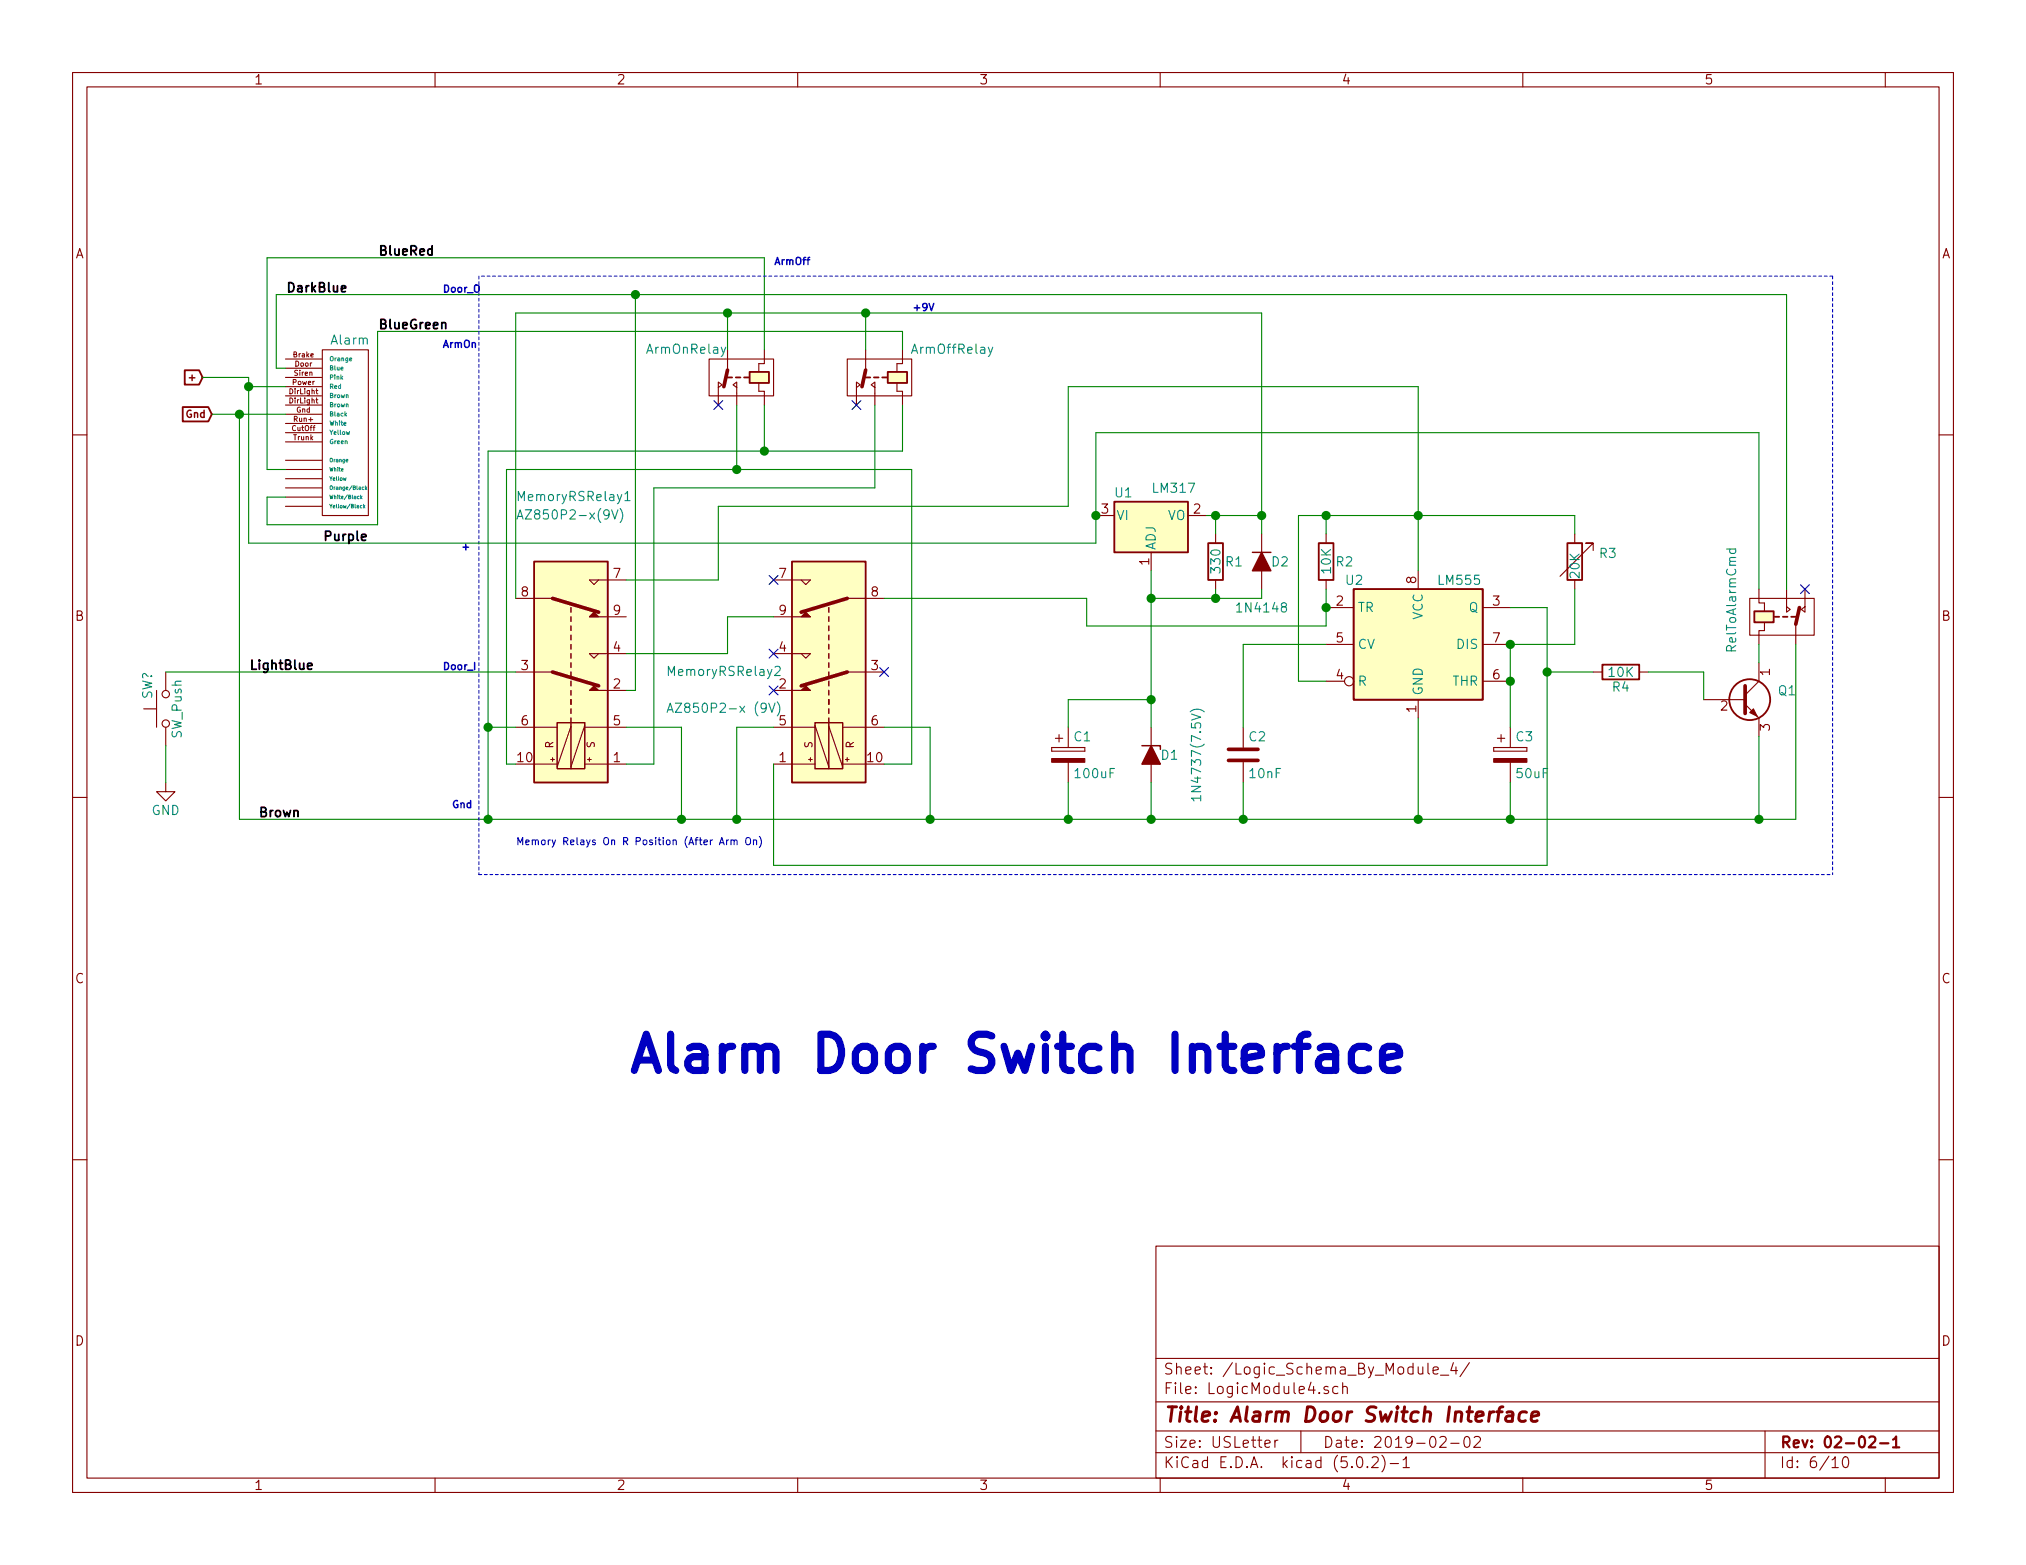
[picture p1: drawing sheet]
<svg xmlns="http://www.w3.org/2000/svg" width="279mm" height="216mm" viewBox="0 0 279 216" stroke-linecap="round" stroke-linejoin="round" font-family="sans-serif">
<g fill="none" stroke="#840000" stroke-width=".15">
<path d="M10 10h259.4v195.9h-259.4zM12 12h255.4v191.9h-255.4zM60 10v2M110 10v2M160 10v2M210 10v2M260 10v2M10 60h2M39.4 49.5h5M39.4 59.7h5M39.4 55.9h5M39.4 54.6h5"/>
<path d="M39.4 50.8h5M39.4 57.2h5M39.4 53.3h5M39.4 58.4h5M39.4 52.1h5M44.4 48.3h6.4v22.8h-6.4zM97.8 49.5h8.9v5.1h-8.9zM99.1 52.7l.5 .4-.5 .4zM99.1 53.5v2.4M100.3 48.3v2.6M101.1 53.1l.5-.4v.8zM101.6 53.5v2.4"/>
<path d="M104.6 52.8v1.2h.8v1.9M105.4 48.3v1.9h-.8v1.1M116.8 49.5h8.9v5.1h-8.9zM118.1 52.7l.5 .4-.5 .4zM118.1 53.5v2.4M119.4 48.3v2.6M120.1 53.1l.5-.4v.8zM120.6 53.5v2.4M123.7 52.8v1.2h.8v1.9M124.5 48.3v1.9h-.8v1.1M267.4 60h2M39.4 61h5"/>
<path d="M39.4 63.5h5M39.4 67.3h5M39.4 64.8h5M39.4 68.6h5M39.4 66h5M39.4 69.9h5M151.1 71.1h2.6M158.7 76.2v2.5M163.8 71.1h2.6M167.6 73.7v1.2M174 73.7v7.6M182.9 73.7v1.2"/>
<path d="M195.6 78.7v2.6M217.2 73.7v1.2M219.7 75.9v-1h-1h1l-4.6 4.6M19.8 97.8h1.8M21.6 95.3v5M22.9 92.7v2.6M71.1 92.7h5.1M71.1 82.6h5.1M81.3 95.3h5.1M81.3 85.1h5.1M82.5 90.2l-.6 .6-.6-.6h5.1M82.5 80l-.6 .6-.6-.6h5.1"/>
<path d="M106.7 90.2h5.1l-.7 .6-.6-.6M106.7 80h5.1l-.7 .6-.6-.6M106.7 95.3h5.1M106.7 85.1h5.1M116.8 92.7h5.1M116.8 82.6h5.1M167.6 80v1.3M182.9 83.8h3.8M182.9 94h2.5M182.9 88.9h3.8M182.9 80v1.3M195.6 96.5v2.6"/>
<path d="M204.5 83.8h3.8M204.5 94h3.8M204.5 88.9h3.8M217.2 80v1.3M219.7 92.7h1.3M226.1 92.7h1.2M234.9 96.5h5.8M240.7 97.2l1.9 1.9v2.5M241.3 82.6h8.9v5h-8.9zM242.6 81.3v1.9h.7v1.1M242.6 91.4v2.6l-1.9 1.9M243.3 85.9v1.1h-.7v1.9"/>
<path d="M246.4 83.7l.5 .4-.5 .4zM246.4 81.3v2.4M247.6 86.2v2.7M248.4 84.1l.5-.4v.8zM248.9 81.3v2.4M10 110h2M22.9 108v1.2h1.2l-1.2 1.3-1.3-1.3h1.3M22.9 100.3v2.6M71.1 100.3h5.7M73.7 105.4h3.1M75.9 104.8h.6M76.2 104.5v.5"/>
<path d="M78.7 100.2l-1.9 5.6M80.6 100.1l-1.9 5.7M80.6 105.4h5.8M80.6 100.3h5.8M81 104.8h.5M81.3 104.5v.5M106.7 105.4h5.7M106.7 100.3h5.7M111.5 104.8h.5M111.8 104.5v.5M112.4 100.1l1.9 5.7M114.3 100.2l1.9 5.6"/>
<path d="M116.2 105.4h3.2M116.2 100.3h5.7M116.6 104.8h.5M116.8 104.5v.5M145 103.1v.5zM145 103.6h4.6zM145 103.1h4.6zM145.5 101.9h1.1M146 101.3v1.1M147.3 100.3v2.8M147.3 105.2v2.8M149.6 103.1v.5z"/>
<path d="M158.7 100.3v7.7M171.4 100.3v2.8M171.4 105.2v2.8M206 103.1v.5zM206 103.6h4.6zM206 103.1h4.6zM206.5 101.9h1M207 101.3v1.1M208.3 100.3v2.8M208.3 105.2v2.8M210.6 103.1v.5zM267.4 110h2"/>
<path d="M10 160h2M267.4 160h2M159.4 171.9h108v32h-108zM159.4 197.4h108M159.4 193.4h108M159.4 187.4h108M174.4 199.2l.8-.2-.1-.2-.4-.1-.3 .2 .1 .7 .2 .1 .4-.1M175.8 198.7v1M176.2 198.7l-.3 .1-.1 .2M179.4 197.4v3M183.2 191.3a.37 .37 0 0 0-.6 .2 .54 .54 0 0 0 .6 .3v.2v.2l-.2 .1-.4-.1M184.5 191.3h-.4l-.3 .2 .1 .6 .2 .2 .4-.1"/>
<path d="M185.2 191.4a.38 .38 0 0 1 .6 .1v.8M185.2 190.8v1.5M196.9 188.1v1.3l.3 .2M197.6 189.1l.7-.2v-.3h-.4l-.3 .2 .1 .7 .2 .1 .4-.1M198.6 198.3l.2-.1h.5a.4 .4 0 0 1 .1 .6l-.9 .9h.9M198.7 189.7h1.1M200.1 199.1h1.1M200.4 188l-.3 1.1h.9M200.8 188.6v1M202 198.3a.37 .37 0 0 1 .4-.1 .37 .37 0 0 1 .3 .3v.3a.72 .72 0 0 1-.3 .9l-.4-.2a1.41 1.41 0 0 1 0-1.2zM202.6 188l-1.3 1.9M203.3 198.3l.2-.1h.5a.37 .37 0 0 1 .1 .6l-.9 .9h1"/>
<path d="M243.4 197.4v6.5M60 203.9v2M110 203.9v2M159.4 200.4h108M160 203.9v2M187.2 201.1a.35 .35 0 0 1 .4-.1 .35 .35 0 0 1 .3 .2 .78 .78 0 0 1-.4 1.3 .87 .87 0 0 1-.3-1.4zM188.6 202.3v.1v.1l-.1-.1 .1-.1v.2M189.2 201.1l.2-.1h.4a.41 .41 0 0 1 .2 .6l-.8 .9h.9M190.6 200.8a1.71 1.71 0 0 1 0 2.2M191.7 201.9h1.2M193.5 201.4l.3-.2 .1-.2v1.5M193.5 202.5h.9"/>
<path d="M210 203.9v2M252.7 201.4l.3-.2 .1-.2v1.5M252.7 202.5h.8M254.3 201a.34 .34 0 0 1 .6 .2 .78 .78 0 0 1-.4 1.3 .95 .95 0 0 1-.2-1.5zM260 203.9v2"/>
<circle cx="22.9" cy="99.8" r=".51"/>
<circle cx="22.9" cy="95.8" r=".51"/>
<circle cx="186.1" cy="94" r=".63"/>
</g>
<path d="M257.8 198.3l.2-.1h.3a.41 .41 0 0 1 .3 .6l-.9 .9h.9M259.3 199.1h1.1M261.1 198.6l.4-.4v1.5M261.1 199.7h.8" fill="none" stroke="#840000" stroke-width=".3"/>
<path d="M206.4 194.8h.8M207.3 194.1l-.4 .1-.1 .2-.3 1.7M207.8 194.8h.2h.6l.1 .2-.2 1.1M208.6 195.2l-.2 .1h-.4a.4 .4 0 0 0-.4 .4 .4 .4 0 0 0 .3 .4h.5l.2-.1M210.5 194.8a.68 .68 0 0 0-1 .3l-.1 .6 .2 .3 .2 .1 .6-.1M211.2 195.4l1-.2-.1-.4h-.1h-.6l-.1 .2-.1 .8 .2 .3 .6-.1" fill="none" stroke="#840000" stroke-width=".41"/>
<g fill="#ffffc2" stroke="#ffffc2" stroke-width=".14">
<path d="M73.7 77.5h10.1v30.5h-10.1z"/>
<path d="M109.2 77.5h10.2v30.5h-10.2z"/>
<path d="M186.7 81.3h17.8v15.2h-17.8z"/>
<path d="M153.7 69.2h10.1v7h-10.1z"/>
<path d="M241.9 84.3h2.7v1.6h-2.7z"/>
<path d="M122.4 51.3h2.7v1.5h-2.7z"/>
<path d="M103.4 51.3h2.6v1.5h-2.6z"/>
</g>
<g fill="none" stroke="#840000" stroke-width=".25">
<path d="M25.2 56.2h3.5l.5 1-.5 .9h-3.5zM25.5 51.1h2l.4 1-.4 1h-2zM100.3 52.1h.7M101.5 52.1h.6M102.6 52.1h.7M103.4 51.3h2.6v1.5h-2.6zM119.4 52.1h.6M120.5 52.1h.7M121.7 52.1h.6M122.4 51.3h2.7v1.5h-2.7zM73.7 77.5h10.1v30.5h-10.1zM109.2 77.5h10.2v30.5h-10.2z"/>
<path d="M153.7 69.2h10.1v7h-10.1zM166.6 74.9h2.1v5.1h-2.1zM181.9 74.9h2v5.1h-2zM216.2 74.9h2v5.1h-2zM186.7 81.3h17.8v15.2h-17.8zM221 91.7h5.1v2h-5.1zM241.9 84.3h2.7v1.6h-2.7zM244.7 85.1h.7M245.9 85.1h.6M247 85.1h.6"/>
<circle cx="241.3" cy="96.5" r="2.82"/>
</g>
<g fill="none" stroke="#840000" stroke-width=".2">
<path d="M172.7 76.2h2.6M76.8 99.7h3.8v6.3h-3.8zM78.7 83.8v.7M78.7 85.1v.6M78.7 86.4v.6M78.7 87.6v.7M78.7 88.9v.6M78.7 90.2v.6M78.7 91.4v.7M78.7 92.7v.6M78.7 94v.6M78.7 95.3v.6"/>
<path d="M78.7 96.5v.7M78.7 97.8v.6M78.7 99.1v6.9M112.4 99.7h3.8v6.3h-3.8zM114.3 83.8v.7M114.3 85.1v.6M114.3 86.4v.6M114.3 87.6v.7M114.3 88.9v.6M114.3 90.2v.6M114.3 91.4v.7M114.3 92.7v.6"/>
<path d="M114.3 94v.6M114.3 95.3v.6M114.3 96.5v.7M114.3 97.8v.6M114.3 99.1v6.9M157.5 102.9h2.5v.5"/>
</g>
<path d="M100.3 51.1l-.5 2.2M119.4 51.1l-.5 2.2M76.2 92.7l6.3 1.9M76.2 82.6l6.3 1.9M116.8 92.7l-6.3 1.9M116.8 82.6l-6.3 1.9M240.7 94.6v3.8M248.2 83.8l-.6 2.3M169.4 104.9h4.1M169.4 103.4h4.1" fill="none" stroke="#840000" stroke-width=".51"/>
<g fill="#840000" stroke="#840000" stroke-width=".15">
<path d="M81.3 95.3l.6-.7 .6 .7z"/>
<path d="M81.3 85.1l.6-.6 .6 .6z"/>
<path d="M110.5 95.3l.6-.7 .7 .7z"/>
<path d="M110.5 85.1l.6-.6 .7 .6z"/>
<path d="M206 104.6h4.6v.6h-4.6z"/>
<path d="M145 104.6h4.6v.6h-4.6z"/>
<path d="M241.3 98.3l.5-.5 .5 1z"/>
</g>
<g fill="none" stroke="#008484" stroke-width=".15">
<path d="M100.1 47.9l-.5 1.1-.1 .2M136.9 47.9l-.4 1.1-.2 .2M71.3 71.6l.4-1.3 .4 1.3M71.4 71.2h.6M84.4 70.3l.4 1.3 .4-1.3M85.5 70.2a1.47 1.47 0 0 1 0 1.9M86.2 68.1l.3-.3v1.3M86.2 69.1h.7M238.1 75.7h1.3M238.6 75.7l-.1 .4 .3 .3h.3l.2-.2v-.5M92 98.3l.4-1.3 .4 1.3M92.1 97.9h.6"/>
<path d="M106 97l.5 1.3 .4-1.3M106.9 92l.2-.1h.3l.1 .1 .1 .3-.1 .2-.7 .7h.8M107.2 96.8a1.47 1.47 0 0 1 0 2M164.1 98.2a1.47 1.47 0 0 1 2 0M165.6 110.1h-1.3l.4 .4M165.6 109.8v.7"/>
</g>
<g fill="none" stroke="#008484" stroke-width=".14">
<path d="M47.6 57.2l.2 .2M47.8 59.5l.1 .4 .1-.2 .1 .2 .1-.4M47.8 57l-.2 .3M48.2 49.6l.3-.1-.1-.1h-.2v.3l.3 .1M47.3 65.9l.1 .4 .1-.3 .2 .3v-.4M47.7 63.6l.3-.1v-.1h-.3l.1 .3h.2M49.5 68.5l-.2 .1v.2h.2M49.7 68.3v.5M49.8 68.6l.1 .2M49.9 69.7h-.1l-.1 .1 .1 .3h.1M49.9 68.5l-.2 .2M50.1 69.6v.5"/>
<path d="M50.2 67.2l-.3 .1 .1 .2h.2M50.2 69.9l.1 .2M50.3 69.7l-.2 .2M50.4 67v.5M50.4 67.3l.2 .2M50.6 67.2l-.2 .2"/>
</g>
<path d="M43.6 55.1h.2M43.6 53.9h.2M43.7 54.9v.6l.1 .1M43.7 53.6v.6l.1 .1" fill="none" stroke="#840000" stroke-width=".14"/>
<g fill="none" stroke="#008400" stroke-width=".15">
<path d="M27.9 52.1h6.4v22.8h116.8v-15.2h91.5v21.6M29.2 57.2h10.2M33 57.2v55.8h214.6v-24.1M34.3 53.3h5.1M39.4 50.8h-1.3v-10.2h208.3v40.7M87.6 40.6v54.7h-1.2M100.3 43.2v5.1M101.6 55.9v8.9M105.4 48.3v-12.7h-68.6v29.2h2.6M105.4 55.9v6.3M119.4 43.2v5.1M120.6 55.9v11.4h-30.4v38.1h-3.8"/>
<path d="M124.5 55.9v6.3h-57.2v50.8M124.5 48.3v-2.6h-72.4v26.7h-15.3v-3.8h2.6M158.7 78.7v21.6M166.4 71.1h7.6M167.6 71.1v2.6M174 73.7v-30.5h-102.9v39.4M182.9 71.1v2.6M195.6 78.7v-25.4h-48.3v16.6h-48.2v10.1h-12.7M217.2 73.7v-2.6h-38.1v22.9h3.8M22.9 92.7h48.2M106.7 85.1h-6.4v5.1h-13.9M158.7 96.5h-11.4v3.8"/>
<path d="M167.6 81.3v1.3M174 81.3v1.3h-15.3M182.9 81.3v5.1h-33v-3.8h-28M182.9 88.9h-11.5v11.4M195.6 99.1v13.9M208.3 83.8h5.1v35.6h-106.7v-14M213.4 92.7h6.3M217.2 81.3v7.6h-8.9v11.4M227.3 92.7h7.6v3.8M242.6 88.9v2.5M22.9 102.9v5.1M67.3 100.3h3.8"/>
<path d="M71.1 105.4h-1.3v-40.6h55.9v40.6h-3.8M86.4 100.3h7.6v12.7M106.7 100.3h-5.1v12.7M121.9 100.3h6.4v12.7M147.3 108v5M158.7 108v5M171.4 108v5M208.3 108v5M242.6 101.6v11.4"/>
</g>
<g fill="#008400" stroke="#008400" stroke-width=".25">
<circle cx="128.3" cy="113" r=".51"/>
<circle cx="174" cy="71.1" r=".51"/>
<circle cx="167.6" cy="71.1" r=".51"/>
<circle cx="158.8" cy="82.6" r=".51"/>
<circle cx="167.6" cy="82.6" r=".51"/>
<circle cx="158.8" cy="96.5" r=".51"/>
<circle cx="147.3" cy="113" r=".51"/>
<circle cx="158.8" cy="113" r=".51"/>
<circle cx="171.5" cy="113" r=".51"/>
<circle cx="208.3" cy="94" r=".51"/>
<circle cx="195.6" cy="113" r=".51"/>
<circle cx="195.6" cy="71.1" r=".51"/>
<circle cx="182.9" cy="71.1" r=".51"/>
<circle cx="208.3" cy="88.9" r=".51"/>
<circle cx="208.3" cy="113" r=".51"/>
<circle cx="242.6" cy="113" r=".51"/>
<circle cx="213.4" cy="92.7" r=".51"/>
<circle cx="182.9" cy="83.8" r=".51"/>
<circle cx="67.3" cy="100.3" r=".51"/>
<circle cx="105.4" cy="62.2" r=".51"/>
<circle cx="101.6" cy="64.8" r=".51"/>
<circle cx="151.1" cy="71.1" r=".51"/>
<circle cx="34.3" cy="53.3" r=".51"/>
<circle cx="101.6" cy="113" r=".51"/>
<circle cx="94" cy="113" r=".51"/>
<circle cx="33" cy="57.2" r=".51"/>
<circle cx="100.3" cy="43.2" r=".51"/>
<circle cx="119.4" cy="43.2" r=".51"/>
<circle cx="87.6" cy="40.6" r=".51"/>
<circle cx="67.3" cy="113" r=".51"/>
</g>
<g fill="#840000" stroke="#840000" stroke-width=".2">
<path d="M158.7 102.9l1.3 2.5h-2.5z"/>
<path d="M174 76.2l1.3 2.5h-2.6z"/>
</g>
<g fill="none" stroke="#000084" stroke-width=".15">
<path d="M98.5 55.3l1.2 1.2M99.7 55.3l-1.2 1.2M117.5 55.3l1.2 1.2M118.7 55.3l-1.2 1.2M106.1 79.4l1.2 1.2M107.3 79.4l-1.2 1.2M106.1 94.6l1.2 1.3M106.1 89.6l1.2 1.2M107.3 94.6l-1.2 1.3M107.3 89.6l-1.2 1.2M121.3 92.1l1.2 1.2M122.5 92.1l-1.2 1.2"/>
<path d="M248.3 80.7l1.2 1.2M249.5 80.7l-1.2 1.2"/>
</g>
<path d="M66 38.1v82.6M252.7 38.1h-186.7M252.7 38.1v82.6M66 120.7h186.7" fill="none" stroke="#0000c2" stroke-width=".15" stroke-dasharray=".4 .4"/>
<path d="M182.1 144.6l.4-.3h1l.5 .3 .2 .5v2.6M184.2 145.5l-.5 .3h-1.2a.97 .97 0 0 0-.7 .9 .97 .97 0 0 0 .7 1h1.2l.5-.3M188.7 144.6l-.4-.3h-1l-.5 .3-.4 .7v1.4l.4 .7 .5 .3h1l.4-.3M190.7 146l2.3-.5v-.4l-.2-.5-.5-.3h-.9l-.5 .3-.2 .5v1.9l.2 .4 .5 .3h.9l.5-.3" fill="none" stroke="#0000c2" stroke-width=".99"/>
<path d="M128.1 41.9l.3 .9 .4-.9" fill="none" stroke="#0000c2" stroke-width=".2"/>
<path d="M99.2 116.5l.3-1 .4 1M99.3 116.3h.5M100.2 115.9v.6M100.5 115.9l-.3 .2M100.8 116l.4-.1v.6M100.8 115.9v.6M101.2 116l.2-.1h.2l.1 .6M102.9 115.7l.2-.2a.35 .35 0 0 1 .4 .4v.3a.33 .33 0 0 1-.3 .3 .33 .33 0 0 1-.4-.3zM103.9 116l.4-.1v.6M103.9 115.9v.6M104.7 115.4a1.16 1.16 0 0 1 0 1.5" fill="none" stroke="#0000c2" stroke-width=".15"/>
<path d="M42.4 91.9l.6-.1v-.3h-.4l-.2 .2 .1 .6h.5" fill="none" stroke="#000" stroke-width=".25"/>
<text font-size="7" fill="#0000c2" x="86.4" y="147.9">Alarm Door Switch Interface</text>
<text font-size="2.8" fill="#840000" x="160.4" y="196.2">Title: Alarm Door Switch Interface</text>
<g font-size="2.1" fill="#840000">
<text x="160.4" y="189.6">Sheet: /Logic_Schema_By_Module_4/</text>
<text x="160.4" y="192.3">File: LogicModule4.sch</text>
<text x="160.4" y="202.5">KiCad E.D.A. kicad (5.0.2)-1</text>
<text x="160.4" y="199.7">Size: USLetter</text>
<text x="182.4" y="199.7">Date: 2019-02-02</text>
<text x="245.4" y="199.7">Rev: 02-02-1</text>
<text x="245.4" y="202.5">Id: 6/10</text>
</g>
<g font-size="1.8" fill="#840000">
<text x="35" y="11.6">1</text>
<text x="85" y="11.6">2</text>
<text x="135" y="11.6">3</text>
<text x="185" y="11.6">4</text>
<text x="235" y="11.6">5</text>
<text x="10.4" y="35.6">A</text>
<text x="267.8" y="35.6">A</text>
<text x="151.9" y="70.9">3</text>
<text x="164.6" y="70.9">2</text>
<text x="158.5" y="78" transform="rotate(-90 158.5 78)">1</text>
<text x="71.9" y="82.3">8</text>
<text x="84.6" y="79.8">7</text>
<text x="107.5" y="79.8">7</text>
<text x="120.2" y="82.3">8</text>
<text x="184.3" y="83.6">2</text>
<text x="195.3" y="80.5" transform="rotate(-90 195.3 80.5)">8</text>
<text x="205.9" y="83.6">3</text>
<text x="10.4" y="85.6">B</text>
<text x="84.6" y="89.9">4</text>
<text x="84.6" y="84.8">9</text>
<text x="107.5" y="89.9">4</text>
<text x="107.5" y="84.8">9</text>
<text x="184.3" y="88.6">5</text>
<text x="205.9" y="88.6">7</text>
<text x="267.8" y="85.6">B</text>
<text x="71.9" y="92.5">3</text>
<text x="84.6" y="95">2</text>
<text x="107.5" y="95">2</text>
<text x="120.2" y="92.5">3</text>
<text x="184.3" y="93.7">4</text>
<text x="205.9" y="93.7">6</text>
<text x="244.1" y="93.2" transform="rotate(-90 244.1 93.2)">1</text>
<text x="71.9" y="100.1">6</text>
<text x="84.6" y="100.1">5</text>
<text x="107.5" y="100.1">5</text>
<text x="120.2" y="100.1">6</text>
<text x="195.3" y="98.3" transform="rotate(-90 195.3 98.3)">1</text>
<text x="237.3" y="98">2</text>
<text x="244.1" y="100.8" transform="rotate(-90 244.1 100.8)">3</text>
<text x="71.4" y="105.2">10</text>
<text x="84.6" y="105.2">1</text>
<text x="107.5" y="105.2">1</text>
<text x="119.7" y="105.2">10</text>
<text x="10.4" y="135.6">C</text>
<text x="267.8" y="135.6">C</text>
<text x="10.4" y="185.6">D</text>
<text x="267.8" y="185.6">D</text>
<text x="35" y="205.5">1</text>
<text x="85" y="205.5">2</text>
<text x="135" y="205.5">3</text>
<text x="185" y="205.5">4</text>
<text x="235" y="205.5">5</text>
</g>
<g font-size="1.8">
<text x="52.1" y="35.3">BlueRed</text>
<text x="39.4" y="40.3">DarkBlue</text>
<text x="52.1" y="45.4">BlueGreen</text>
<text x="44.4" y="74.6">Purple</text>
<text x="34.3" y="92.4">LightBlue</text>
<text x="35.6" y="112.7">Brown</text>
</g>
<g font-size="1.8" fill="#008484">
<text x="45.8" y="47.5">Alarm</text>
<text x="89.3" y="48.8">ArmOnRelay</text>
<text x="125.9" y="48.8">ArmOffRelay</text>
<text x="71.7" y="69.1">MemoryRSRelay1</text>
<text x="72.5" y="71.7">AZ850P2-x(9V)</text>
<text x="153.8" y="68.6">U1</text>
<text x="153.9" y="71.8">VI</text>
<text x="159.1" y="68">LM317</text>
<text x="161" y="71.8">VO</text>
<text x="159.4" y="75.9" transform="rotate(-90 159.4 75.9)">ADJ</text>
<text x="220.6" y="77">R3</text>
<text x="168.3" y="78.9" transform="rotate(-90 168.3 78.9)">330</text>
<text x="169.1" y="78.2">R1</text>
<text x="175.4" y="78.2">D2</text>
<text x="183.6" y="79.1" transform="rotate(-90 183.6 79.1)">10K</text>
<text x="184.3" y="78.2">R2</text>
<text x="185.6" y="80.7">U2</text>
<text x="198.5" y="80.7">LM555</text>
<text x="217.9" y="79.7" transform="rotate(-90 217.9 79.7)">20K</text>
<text x="170.9" y="84.5">1N4148</text>
<text x="187.2" y="84.5">TR</text>
<text x="187.2" y="89.5">CV</text>
<text x="196.2" y="85.5" transform="rotate(-90 196.2 85.5)">VCC</text>
<text x="201" y="89.5">DIS</text>
<text x="202.6" y="84.5">Q</text>
<text x="239.4" y="89.7" transform="rotate(-90 239.4 89.7)">RelToAlarmCmd</text>
<text x="92.4" y="93.3">MemoryRSRelay2</text>
<text x="187.2" y="94.6">R</text>
<text x="200.3" y="94.6">THR</text>
<text x="221.9" y="93.4">10K</text>
<text x="222.4" y="95.4">R4</text>
<text x="245.3" y="95.9">Q1</text>
<text x="21" y="96.5" transform="rotate(-90 21 96.5)">SW?</text>
<text x="25.1" y="101.9" transform="rotate(-90 25.1 101.9)">SW_Push</text>
<text x="93.4" y="98.3">AZ850P2-x (9V)</text>
<text x="196.2" y="96" transform="rotate(-90 196.2 96)">GND</text>
<text x="148.2" y="102.3">C1</text>
<text x="148.4" y="107.4">100uF</text>
<text x="160.2" y="104.8">D1</text>
<text x="172.3" y="102.3">C2</text>
<text x="172.4" y="107.4">10nF</text>
<text x="209.1" y="102.3">C3</text>
<text x="209.2" y="107.4">50uF</text>
<text x="20.9" y="112.4">GND</text>
<text x="165.7" y="109.6" transform="rotate(-90 165.7 109.6)">1N4737(7.5V)</text>
</g>
<g font-size="1.4" fill="#0000c2">
<text x="61" y="40.4">Door_O</text>
<text x="106.7" y="36.6">ArmOff</text>
<text x="61" y="48">ArmOn</text>
<text x="125.7" y="42.9">+9V</text>
<text x="63.5" y="75.9">+</text>
<text x="61" y="92.4">Door_I</text>
<text x="62.2" y="111.5">Gnd</text>
<text x="71.1" y="116.6">Memory Relays On R Position (After Arm On)</text>
</g>
<g font-size="1.4" fill="#840000">
<text x="26.4" y="52.6">+</text>
<text x="25.8" y="57.6">Gnd</text>
<text x="76.3" y="103.3" transform="rotate(-90 76.3 103.3)">R</text>
<text x="82" y="103.2" transform="rotate(-90 82 103.2)">S</text>
<text x="112" y="103.2" transform="rotate(-90 112 103.2)">S</text>
<text x="117.8" y="103.3" transform="rotate(-90 117.8 103.3)">R</text>
</g>
<g font-size="1" fill="#840000">
<text x="40.4" y="53.1">Power</text>
<text x="40.5" y="49.3">Brake</text>
<text x="40.6" y="51.8">Siren</text>
<text x="40.7" y="50.6">Door</text>
<text x="40" y="55.7">DirLight</text>
<text x="40" y="54.4">DirLight</text>
<text x="40.3" y="59.5">CutOff</text>
<text x="40.6" y="58.2">Run+</text>
<text x="40.9" y="56.9">Gnd</text>
<text x="40.5" y="60.7">Trunk</text>
</g>
<g font-size=".8" fill="#008484">
<text x="45.4" y="49.8">Orange</text>
<text x="45.4" y="51.1">Blue</text>
<text x="45.4" y="53.6">Red</text>
<text x="45.4" y="52.4">Pink</text>
<text x="45.4" y="60">Yellow</text>
<text x="45.4" y="56.2">Brown</text>
<text x="45.4" y="54.9">Brown</text>
<text x="45.4" y="57.5">Black</text>
<text x="45.4" y="58.7">White</text>
<text x="45.4" y="61.3">Green</text>
</g>
<g font-size=".7" fill="#008484">
<text x="45.4" y="63.8">Orange</text>
<text x="45.4" y="65">White</text>
<text x="45.4" y="67.6">Orange/Black</text>
<text x="45.4" y="68.8">White/Black</text>
<text x="45.4" y="66.3">Yellow</text>
<text x="45.4" y="70.1">Yellow/Black</text>
</g>
</svg>
